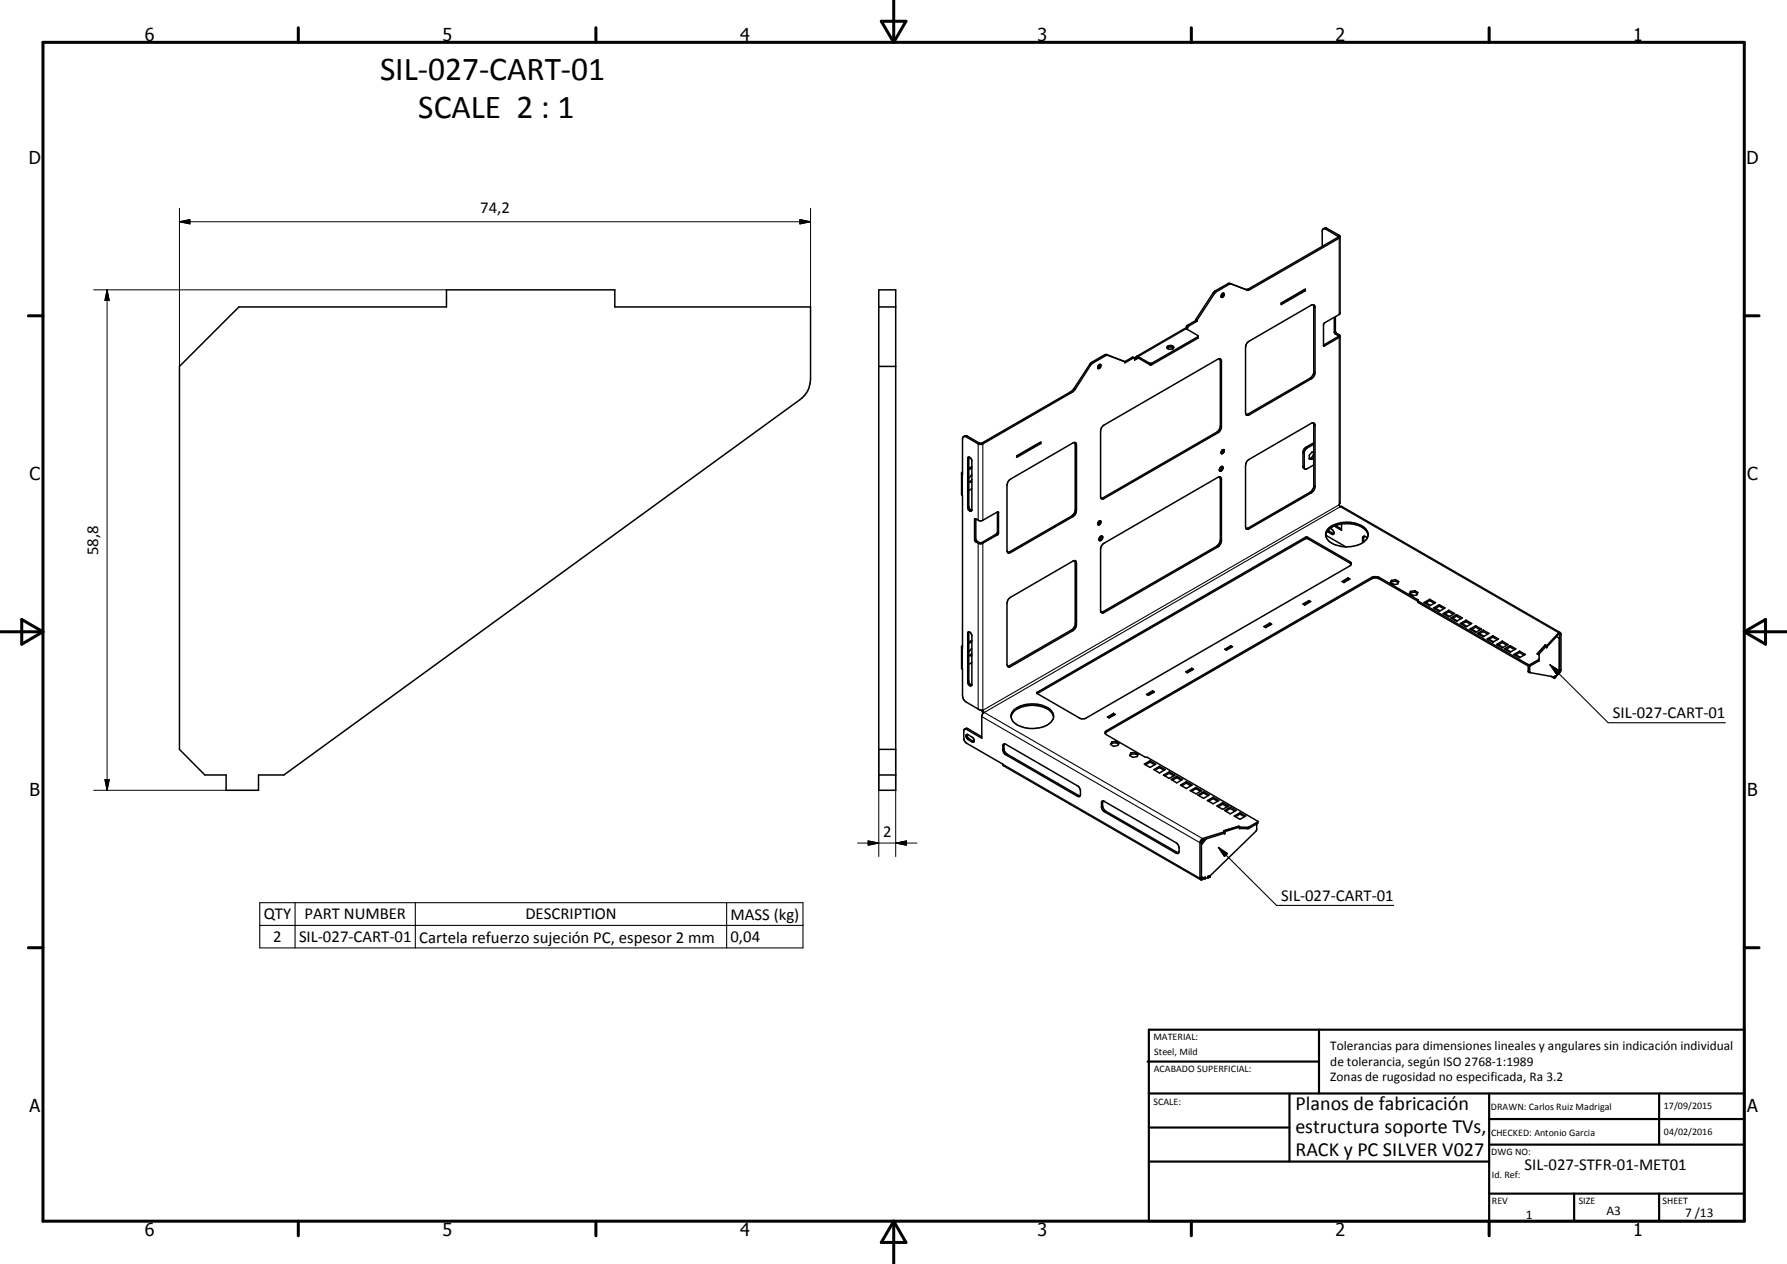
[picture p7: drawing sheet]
<svg xmlns="http://www.w3.org/2000/svg" width="420mm" height="297mm" viewBox="0 0 420 297" stroke-linecap="round" stroke-linejoin="round" font-family="sans-serif">
<g fill="none" stroke="#000" stroke-width=".35">
<path d="M310.9 57.9v-3.8l.3-.3h.5l2.9 1.7v.3l-21.2 12.1-.6 .1-3.8-1.5-3.3 1.9-.5 .4-4 6.3M311.1 53.8l.8-.2 3 1.7 .2 .3M315.1 55.6v18l-.2 .3-3.5 2-.2 .3v5.1l3.8-2.1 .1-.2M315.1 55.6l-.2 .4-21.2 12.1-.4 .1-4.2-1.5-3.3 2-4.3 6.5M206.6 72.1h4M206.6 68.1h4v117.6h-4zM278.9 77.3l2.8 1.6v.5l-10.9 6.3h-.5l-2.7-1.6h-.2l-.1 .2M278.9 77.3l-.4-.1-11.3 6.6M281.2 75.3l-2 1.2-.3 .3v.5M281.2 75.3l.3 .2M281.2 75.1v.2M281.2 75.1l.3 .1"/>
<path d="M281.5 75.5l-2 1.1-.3 .8M281.5 75.2v.3M281.7 79l-11.1 6.4-3.1-1.7-.3 .1M287.3 69l.4-.1a.6 .6 0 0 1 0 .7 .6 .6 0 0 1-.5 .2l-.1-.3zM287.6 68.9l-.2 .6-.3 .2M301.2 71.2l5.7-3.3v.4l-5.7 3.3zM306.4 68.3h.1M306.7 68.2l.2 .1M308.8 71.6l.1 .3v15.7l-.5 1-15.4 8.9M313.7 74.6v3.5l.2 .3 .8 .6-3.5 2.1M314 74.4v3.7l1 .6 .1 .3M315.1 79l-.1 39.4a.43 .43 0 0 0 0 .5 .43 .43 0 0 0 .5 .1l51.3 29.7"/>
<path d="M42.2 86.1l14-14h48.8v-4h39.6v4h46v17a5.9 5.9 0 0 1-2.5 4.8l-121.4 88.2h-5.9v3.6h-7.6v-3.6h-5l-6-6zM206.6 86.1h4M258.3 85.9l.2-.3a.5 .5 0 0 1 .4 .6 .5 .5 0 0 1-.5 .4l-.3-.1zM258.6 85.6l-.1 .5-.4 .4M264.5 85l-4.2-1.6-3.3 1.9-.5 .4-3.6 5.7-.7 .7-21.2 12.3h-.8l-3.2-1.8-.5 .1-.2 .5v8.3l-.2-.1M264.5 85l-4.6-1.7-3.5 2.1-3.8 5.8-.9 .9-20.9 12-.4 .1-3.1-1.8-.7 .2M266.6 84.1l-.3-.2-1.9 1.1M266.8 84.3l-.3-.2-2 1.2v-.3M266.8 84.3v.3l.5-.3M267 84.1l-.2 .2M267 84.1l.3 .2M267.2 83.8l-.2 .3"/>
<path d="M274.4 81.8a1.14 1.14 0 0 1 1.5 0M274.5 81.4a.9 .9 0 0 1 1.5 .3 .84 .84 0 0 1-.9 .5 .84 .84 0 0 1-.7-.7zM286.8 84.3l.1 .5v15.3l-.1 .5-.4 .7-27.1 15.7-.4 .1M293.3 80.5l15-8.8 .6-.1 .2 .2 .1 15.7-.2 .8-.5 .6-15 8.7-.5-.1-.1-.5v-15.3zM308.8 99.4l.1 .3v14.7l-.5 1-15 8.7-.4 .1M226.3 110.9l-.2 .2v5.1l.2 .3v35.9l-.2-.2M227.6 107.5h.5l.4 .7v11.7l-.3 .2-.5-.3-.2-.4zM227.8 113.1l.4 .1M227.8 113.3h.6M227.8 107.4v11.8l.2 .5 .5 .3M228.2 113.2l.2 .1M228.5 111.6l-.7 .8"/>
<path d="M228.5 112.7l-.3 .5M228.5 113.2l-.1 .1M228.5 110l-.7 .4M228.5 114.9l-.7 .4M228.5 109.6l-.7 .5M237.3 112.9l15-8.8 .3-.1 .4 .2 .1 15.7-.3 1-.5 .5-14.7 8.4-.5 .2-.3-.6v-15.4l.1-.7zM239 107.1l5.7-3.2v.3l-5.7 3.3zM244.4 104.1l-5.4 3.1M244.4 104v.1M244.4 104.1l.3 .1M252.7 104l.1 .3v15.7l-.3 .7-.5 .5-14.8 8.6h-.3M259.2 100.2l27.1-15.8 .5-.1 .3 .2 .1 16-.5 .9-27.3 15.9-.5-.1-.1-.3v-15.8z"/>
<path d="M286.8 112.1l.1 .4v14.4l-.5 1.2-27.5 15.8M286.8 109.9l.5-.3a.64 .64 0 0 1 .1 .7 .64 .64 0 0 1-.6 .4zM287.3 109.6a.91 .91 0 0 1-.6 1M287.3 105.7a.39 .39 0 0 1 .6 .3 .39 .39 0 0 1-.3 .5l-.3 .1-.2-.1zM287.6 105.7l-.2 .5-.3 .3M293.3 108.2l15-8.7 .4-.1 .4 .2 .1 14.7-.2 .8-.7 .7-14.6 8.4-.6 .2-.2-.6v-14.4zM307.8 107.7h.4M308.2 107.7l.3 .2M308.8 106.3v.7M308.8 107h.1M308.8 107l-.6 .7M308.9 106.3l-.4-.1-.7 .8v.9h.7"/>
<path d="M308.9 107.4l-.4 .5M308.9 104.1l-1.9 1-.6 .9v3.8l.5 .4M308.9 104.4l-1.7 1-.5 .7v4l.5 .1 1.7-.9M234.5 120.3l.3 .1-.1 5-3.7 2.3a1.83 1.83 0 0 1-1.8-.7l-.1-5 .3-.1M234.5 120.3v5l-3.8 2.3h-.3l-.7-.4-.3-.4v-4.9M234.5 120.3l-3.5 2h-.8l-.8-.4M252.7 131.7l.1 .3v14.8l-.3 .7-.5 .5-15.1 8.6M258.3 122.6l.3-.2a.51 .51 0 0 1 .1 .6 .51 .51 0 0 1-.6 .2zM258.6 122.4l-.1 .4-.4 .4M258.6 126.1a.39 .39 0 0 1 .7 0 .39 .39 0 0 1-.1 .6l-.6 .4-.2-.2zM259 125.9a.87 .87 0 0 1-.6 1M259.4 127.8l26.9-15.6 .4-.1 .5 .3v14.9l-.7 1.1-27.3 15.7-.4-.5v-14.7z"/>
<path d="M311.7 125.7l4.7 2.8M312 124.9l-.3 .9M312.2 124.6l-.2 .3M312.2 124.6l1.4 .8M312.4 124.1a7.2 7.2 0 0 1 8.6 .1 1.98 1.98 0 0 1-.5 3.3 7 7 0 0 1-8.3-.6 1.9 1.9 0 0 1 .2-2.8zM312.7 124.2a.87 .87 0 0 1 .8 .5 .87 .87 0 0 1-.1 .9l-1.4-.7M313.6 123.6a7.3 7.3 0 0 1 7.5 1l.5 1.2M313.6 123.6l-1.4 1M314 123.5l1.4 .8M315.4 123.1v1.5l-1.7-1M315.5 136.7l1.4-.9 .5 .3-1.4 .8zM316.9 135.8v.3"/>
<path d="M316.9 136.1l.2 .1M316.9 136.1l-1.1 .7M317.7 132.6l-.2-.2-10.1-5.9h-.4l-63.1 36.5M320.7 126v1.4M321.5 126.4l-.6-.4-.5 .2v1.4M327.1 136.9l.7 .4M327.1 136.7l-.1 .3M327.1 136.4v.3M328.1 136.2l-1 .2M328.1 136.2l.8 .5-.3 .5-1 .2-.8-.5 .3-.5M328.1 136.6l-1 .1M328.1 136.6l.6 .3"/>
<path d="M328.1 136.2v.4M331.5 139.5l.8 .5M331.6 139.3l-.1 .3M331.6 139v.3M332.6 138.8l-1 .2M332.6 138.8l.8 .4-.3 .6-1 .2-.7-.4 .2-.6M332.6 139.1l-1 .2M332.6 139.1l.7 .4M332.6 138.8v.3M226.3 151.8l-.2 .1v5.2l.2 .2 .1 6.7 .7 1 3.3 1.8a1.01 1.01 0 0 1 1 .6l-.6 .8v5.3l-3.5-2.1-.4-.1-.3 .4v2l.5 .9 8.7 5 .2 .4 46.4 26.8M227.7 148.5l.4 .1 .4 .6v11.8a.61 .61 0 0 1-.7 0 .61 .61 0 0 1-.3-.6v-11.7zM227.8 153.9l.4 .1"/>
<path d="M227.8 154.1h.6M227.8 148.5v11.8l.2 .5 .5 .2M228.2 154l.2 .1M228.5 152.4l-.7 .8M228.5 153.5l-.3 .5M228.5 154.1h-.1M228.5 150.8l-.7 .4M228.5 155.7l-.7 .4M228.5 150.5l-.7 .4M237.3 140.6l15-8.7 .5-.2 .2 .3 .1 14.7-.3 1-.5 .5-15 8.6-.4-.2-.1-.5v-14.3l.1-.7zM278.8 157.9l1.4-.8 .4 .2-1.4 .8zM280.2 157.1v.3"/>
<path d="M280.2 157.4l.1 .1M280.2 157.4l-1.2 .6M288 152.6l1.4-.8 .4 .2-1.4 .8zM289.4 151.8v.3M289.4 152.1h.1M289.4 152.1l-1.2 .6M297.2 147.2l1.4-.8 .4 .3-1.4 .8zM298.6 146.8l-1.1 .6M298.6 146.4v.4M298.6 146.8l.1 .1M306.4 141.9l1.4-.8 .4 .3-1.4 .8zM307.8 141.1v.4"/>
<path d="M307.8 141.5h.1M307.8 141.5l-1.1 .6M333.4 141.3l26 14.9h.3l2.2-1.3M333.4 141.4l-9.1-5.4-.8-.2-1 .2-62.3 36-.3 .3M334.8 141.6l1.4-.8 1.3 .8-1.3 .8zM335.3 141.6l1 .7M336.2 141.1l1 .7M336.2 141.1l-1.1 .7M336.2 140.8v.3M337 142.9l1.4-.8 1.4 .8-1.4 .8zM337.5 143l1.1 .6M338.4 142.5l1.1 .5"/>
<path d="M338.4 142.5l-1.1 .5M338.4 142.1v.4M339.3 144.2l1.3-.8 1.4 .8-1.4 .7zM339.8 144.3l1 .6M340.6 143.8l1.1 .6M340.6 143.8l-1 .6M340.6 143.4v.4M341.1 145.2l1.4-.8 1.3 .8-1.3 .8zM341.6 145.3l1 .6M342.5 144.8l1 .6M342.5 144.8l-1.1 .6M342.5 144.4v.4"/>
<path d="M343.4 146.5l1.3-.7 1.3 .7-1.3 .8zM343.8 146.6l1.1 .6M344.7 146.1l1.1 .6M344.7 146.1l-1.1 .6M344.7 145.8v.3M345.6 147.8l1.4-.7 1.3 .7-1.3 .8zM346.1 147.9l1 .6M347 147.4l1 .6M347 147.4l-1.1 .6M347 147.1v.3M347.4 148.8l1.3-.7 1.4 .7-1.4 .8zM347.8 148.9l1.1 .6"/>
<path d="M348.7 148.4l1.1 .6M348.7 148.4l-1 .6M348.7 148.1v.3M349.7 150.2l1.3-.8 1.3 .8-1.3 .7zM350.1 150.2l1.1 .6M351 149.7l1.1 .6M351 149.7l-1.1 .6M351 149.4v.3M351.9 151.5l1.3-.8 1.4 .8-1.4 .7zM352.3 151.5l1.1 .6M353.2 151l1.1 .6M353.2 151l-1 .6"/>
<path d="M353.2 150.7v.3M353.7 152.5l1.3-.8 1.4 .8-1.4 .8zM354.1 152.6l1.1 .6M355 152.1l1.1 .6M355 152.1l-1 .6M355 151.7v.4M355.9 153.8l1.4-.8 1.3 .8-1.3 .8zM356.4 153.8l1.1 .7M357.3 153v.3M357.3 153.3l1 .7M357.3 153.3l-1.1 .7M359.3 156.5v1.3l.4 .3"/>
<path d="M359.7 156.5l.1 1.6 5.7 1M361.5 153.6v.1M361.5 153.6l.3 .2M361.8 153.8l.1 1M361.9 154.8l-.1 .5-2 1.2h-.6l-25.8-14.9v-.6l-9.1-5.3-.8-.2-.8 .1-62.8 36.4v.4l.3 .3 9.1 5.3h.5l25.9 15-.1 .5a4.2 4.2 0 0 1-4.1 1.2M363.3 151.6l-1.9 2.1 .4 .1M363.3 151.6l.4 .1M363.3 151.6h.1M363.3 151.6l-1.8 2M363.7 151.7l-1.9 2.1M364.6 158.9l.9 .5M365.5 159.1v.3"/>
<path d="M365.7 158.8h.1M365.7 158.8v.3l-.2 .3M365.7 158.8l-.2 .3M366 149.6l.6 .4v7.4l-.3 .8M366.1 158.7h.1M366.1 158.4v.3M366.5 148.7l-2.8 3M366.5 149.1l-2.8 3v-.4M366.5 148.7v.4M366.5 158v.4M366.5 149.1h.2v8.5l-.2 .4M366.5 158l-.8 1"/>
<path d="M366.8 148.7h-.3M366.8 148.7l.2 .4v8.3l-.3 .7-.6 .6M206.6 176.1h4M226.8 171.4l.4-.2h.4l3.2 1.9M227.1 172.7l.5-.1 .9 .6a.63 .63 0 0 1 .6 .6 .63 .63 0 0 1-.4 .6 2.32 2.32 0 0 1-1.6-1.2zM227.4 172.6v.5l.2 .3 1.4 .8M230.8 166.9l.4 .7M235.9 174.9h.6l17 9.8 .5 1v1.2l-.1 .2h-.6l-17-9.8-.5-1zM236.2 174.8l-.2 .4a1.93 1.93 0 0 0 .8 2l17.1 9.8M237.7 168.5a3.3 3.3 0 0 1 2.9-2.5 7 7 0 0 1 6.5 1.3l.5 .6 .1 .6M238.4 166.8a7.2 7.2 0 0 1 8.7 .1 2.01 2.01 0 0 1-.6 3.3 7.3 7.3 0 0 1-8.3-.6 1.91 1.91 0 0 1 .2-2.8zM243.8 162.7l63.1-36.4h.6l10.2 5.9v.5l-.3 .3-62 35.7a1.51 1.51 0 0 1-1.7 0l-9.9-5.8z"/>
<path d="M260.4 168.5l1.4-.9 .4 .3-1.4 .8zM261.4 174.7l-.2 .3M261.4 174.4v.3M261.8 167.6v.4M261.8 168l.1 .1M261.8 168l-1.1 .7M262.4 174.2l.7 .4-.3 .6-1 .2-.7-.5 .3-.5M262.4 174.2l-1 .2M262.4 174.5l.6 .4M262.4 174.5l-1 .2M262.4 174.2v.3M265.9 177.3l-.2 .3"/>
<path d="M265.9 177v.3M266.9 176.8l.7 .4-.2 .6-1.1 .2-.7-.5 .3-.5M266.9 176.8l-1 .2M266.9 177.1l.6 .4M266.9 177.1l-1 .2M266.9 176.8v.3M269.1 179.6l1.3-.8 1.3 .8-1.3 .7zM269.6 163.2l1.4-.9 .4 .3-1.4 .8zM270.4 179.1l1.1 .6M270.4 179.1l-1.1 .6M270.4 178.8v.3M271 162.3v.4"/>
<path d="M271 162.7l.1 .1M271 162.7l-1.1 .6M206.6 182.1h4M259.4 188.2l-.2 .4 .1 1.2 .7 .8 17.1 9.8M259.4 188.2l-.4 .4a2.12 2.12 0 0 0 .4 1.9l17.1 10 .4 .1 .2-.2M259.4 188.2l17.1 9.8 .6 .9v1.5M271.3 180.8l1.3-.7 1.4 .7-1.4 .9zM272.6 180.4l1.1 .6M272.6 180.4l-1 .6M272.6 180.1v.3M273.5 182.2l1.4-.8 1.4 .8-1.4 .7zM274.9 181.7l1.1 .6"/>
<path d="M274.9 181.7l-1.1 .6M274.9 181.4v.3M275.4 183.2l1.3-.8 1.3 .8-1.3 .8zM276.7 182.8l1 .5M276.7 182.8l-1.1 .5M276.7 182.4v.4M277.6 184.5l1.3-.8 1.4 .8-1.4 .8zM278.9 183.7v.3M278.9 184l1.1 .7M278.9 184l-1 .7M279.9 185.8l1.3-.8 1.3 .8-1.3 .8zM281.2 185.3l1.1 .7"/>
<path d="M281.2 185.3l-1.1 .7M281.2 185v.3M281.6 186.8l1.4-.7 1.3 .7-1.3 .8zM282.7 197.1v.3M282.7 197.1l-.5 .6-.1 .3v8.4l.3 .4M282.7 197.4l-.2 .4v8.5l.2 .1M283 186.4l1 .6M283 186.4l-1.1 .6M283 186.1v.3M283.2 197.2l-.7 .9M283.6 197.1l-1.1 1.4M283.9 188.1l1.3-.7 1.4 .7-1.4 .8z"/>
<path d="M285.2 187.7l1.1 .6M285.2 187.7l-1 .6M285.2 187.4v.3M286.1 189.4l1.4-.8 1.3 .8-1.3 .8zM287.5 189l1 .6M287.5 189l-1.1 .6M287.5 188.6v.4M287.7 195.2l.2 .3M287.9 190.5l1.4-.8 1.3 .8-1.3 .8zM287.9 195.5l-5.2 1.6M287.9 195.5v.3l-5.2 1.6M289.3 190l1.1 .6"/>
<path d="M289.3 190l-1.1 .6M289.3 189.7v.3M290.2 191.8l1.3-.8 1.4 .8-1.4 .7zM291.4 194.4v.3M291.4 194.7h.1M291.4 194.4l-.2-.2-3.5 1M291.4 194.4l-3.5 1.1M291.5 194.4l-.2-.2-3.6 1M291.5 191v.3M291.5 191.3l1.1 .6M291.5 191.3l-1 .6M295.5 193.6v1.4l-.2 .3-10.7 10.5"/>
<path d="M295.7 193.1l-2.3 1.3h-1.9M282.5 206l.4 .3 .5-.1M282.7 206.4v.3M282.7 206.7l-.3 .1M283.4 206.2v.3l-.7 .2M283.4 206.2l-.7 .2M284 206l.6-.2v.3l-.6 .2zM284 206.2l-.6 .3"/>
</g>
<g fill="none" stroke="#000" stroke-width=".25">
<path d="M312 53.7l-.3 .1M314.9 55.3l-.4 .2v.3l.4 .2v17.9M278.9 77l.3 .1M278.9 77.3l-11.3 6.5v.3l-.3 .2M279.2 76.5l.3 .1M281.6 79.2v.3M285.2 68.8l.3 .2M285.7 68.4l.3 .2M288.7 66.7l.3 .1M289.1 66.6l.4 .1M292.8 68l.3 .1M293.7 67.8l.3 .2"/>
<path d="M308.9 72.1l.3 .1M314 77.9l-.3 .1M314.3 78.4l-.3 .1M314.5 78.8v.4M314.9 79.3v39.3l-83.8 48.3v-39.3M251.7 92.1l.3 .1M252.6 91.2l.3 .2M256.2 85.6l.3 .1M256.7 85.1l.3 .2M259.7 83.4l.3 .2M260.2 83.3l.2 .2M266.2 84l.3 .1"/>
<path d="M270.3 85.3v.4M270.8 85.3v.4M286.9 84.8l.3 .1M293.4 97.3l.3 .2M308 88.9l.3 .1M308.9 99.8l.3 .2M308.9 87.4l.3 .1M311.2 81.1l.2 .2M226.3 111.5v5M227.4 102.5l-.3 .2M227.8 107.6l-.3 .2M227.8 119l-.3 .2"/>
<path d="M230.3 104.1l-.3 .2v18M230.8 104.1l.3 .2v18M252.8 119.8l.3 .1M252.8 104.4l.3 .2M259.3 117l.3 .1M286.1 101.6l.2 .1M286.9 112.5l.3 .2M286.9 100.1l.3 .1M306.4 109.6l.3 .2M306.4 106.3l.3 .2M307 105.1l.3 .2M308 115.7l.3 .1"/>
<path d="M308.9 114.2l.3 .1M229.4 126.7l-.3 .1M229.4 121.9l-.3 .2M229.7 127.2l-.3 .1M230 127.6v39M234.2 125.5l.3 .2M234.5 120.3l.3 .2M234.5 125.1l.3 .1M237.3 129.7l.3 .1M252 121.2l.3 .2M252.8 132.2l.3 .1M286.1 128.4l.2 .1"/>
<path d="M286.9 126.9l.3 .1M293.4 124.1l.3 .1M306.9 126.3v.3M307.5 126.3v.3M312.5 124.8l-.3 .2M313.4 125.3l-.3 .2M317.4 132v.3M320.6 127.2l-.2 .1M320.6 126.4l-.2 .1M322.5 135.7v.3M324.3 135.7v.3M226.3 152.4v4.9"/>
<path d="M227.8 148.7l-.3 .1M237.3 156.5l.3 .1M252 148l.3 .2M252.8 146.6l.3 .1M259.3 143.8l.3 .1M333.4 141v.3M333.4 141.3v.3M359.2 156.1v.4M359.3 157.7l.4 .1M359.8 156.1v.4M361.8 155v.3M364.4 156.2l2.2 1.4-.7 .7z"/>
<path d="M364.4 156.2l13.7 13.6h27.6M366.4 158h.1M366.5 148.7l-51.4-29.6-83.7 48.3 51.3 29.7M366.5 149.1l.2 .1 .3-.1M367 157.4h-.4M227.6 171.2l-.3 .2M227.8 160.1l-.3 .2M227.9 173.6l-.3 .2M228.8 174.2l-.3 .2M230.8 168.4l51.3 29.6 .4-.1M235.8 179.6l46.3 26.8 .4-.2 .2 .2M236 175.2l-.2 .1"/>
<path d="M236 176l-.2 .1M236.8 177.2l-.3 .2M243.9 162.7v.3M260.2 171.7v.3M253.6 186.9l-.3 .2M259.2 188.6l-.2 .1M259.2 189.4l-.2 .1M260 190.6l-.3 .2M286.5 199.1l2.1 1.5-.7 .7zM286.5 199.1l13.6 13.7h27.6M293.3 194.4v.3M293.6 194.4v.3"/>
<path d="M295.6 193.2v.3M61.1 212.1h127.7v10.7h-127.7zM61.1 217.5h127.7M69.4 212.1v10.7M97.7 212.1v10.7M170.8 212.1v10.7M276.8 200.3l-.3 .2"/>
</g>
<g fill="#000">
<circle cx="306.7" cy="68.1" r=".18"/>
<circle cx="361.8" cy="153.8" r=".18"/>
<circle cx="363.7" cy="152.1" r=".18"/>
<circle cx="365.5" cy="159.1" r=".18"/>
<circle cx="365.7" cy="159" r=".18"/>
<circle cx="287.7" cy="195.2" r=".18"/>
<circle cx="287.9" cy="195.7" r=".18"/>
<circle cx="291.3" cy="194.2" r=".18"/>
<circle cx="283.4" cy="206.2" r=".18"/>
<circle cx="284" cy="206" r=".18"/>
<circle cx="284.6" cy="205.8" r=".18"/>
</g>
<g fill="none" stroke="#000" stroke-width=".71">
<path d="M10.1 9.9h400v277.1h-400zM70.1 6.5v3.4M140.1 6.5v3.4M207.2 5h5.8l-2.9 4.9zM210.1 0v9.9M280.1 6.5v3.4M350.1 6.5v3.4M6.7 74.2h3.4M410.1 74.2h3.5M.1 148.5h10M5.1 145.6l5 2.9-5 2.9zM410.1 148.5h10"/>
<path d="M410.1 148.5l5-2.9v5.8zM6.7 222.7h3.4M410.1 222.7h3.5M70.1 287v3.4M140.1 287v3.4M210.1 287v10M210.1 287l2.9 5h-5.8zM280.1 287v3.4M350.1 287v3.4"/>
</g>
<g fill="none" stroke="#000" stroke-width=".51">
<path d="M269.8 249.5h40.3M270.1 242h140v45h-140zM270.1 257h140M303.2 257v16M310.1 242v15M350.1 257v30M390.1 257v12M270.1 265h33.1M270.1 273h80M350.1 269h60M350.1 263h60M350.1 280.5h60"/>
<path d="M370.1 280.5v6.5M390.1 280.5v6.5"/>
</g>
<g fill="none" stroke="#000" stroke-width=".24">
<path d="M42.2 52.1l2.5-.5v1zM42.2 52.1h148.4M42.2 48.9v37.2M188.1 51.6l2.5 .5-2.5 .5zM190.6 48.9v23.2M22 68.1h83M25.2 68.1l.5 2.5h-1zM25.2 68.1v117.6M206.6 176.1v25.2M210.6 176.1v25.2M22 185.7h31.2M24.7 183.2h1l-.5 2.5z"/>
<path d="M201.6 198.1h14M204.1 197.6l2.5 .5-2.5 .5zM210.6 198.1l2.5-.5v1z"/>
</g>
<path d="M42.2 52.1l2.5-.5v1zM188.1 51.6l2.5 .5-2.5 .5zM25.2 68.1l.5 2.5h-1zM364.4 156.2l2.2 1.4-.7 .7zM24.7 183.2h1l-.5 2.5zM204.1 197.6l2.5 .5-2.5 .5zM210.6 198.1l2.5-.5v1zM286.5 199.1l2.1 1.5-.7 .7z" fill="#000"/>
<g font-size="7.9">
<text x="89.4" y="18.7">SIL-027-CART-01</text>
<text x="98.3" y="27.7">SCALE 2 : 1</text>
</g>
<g font-size="4.7">
<text x="304.6" y="260.8">Planos de fabricación</text>
<text x="304.6" y="266.2">estructura soporte TVs,</text>
<text x="304.6" y="271.6">RACK y PC SILVER V027</text>
</g>
<g font-size="4.2">
<text x="34" y="9.6">6</text>
<text x="104" y="9.6">5</text>
<text x="174" y="9.6">4</text>
<text x="244" y="9.6">3</text>
<text x="314" y="9.6">2</text>
<text x="384" y="9.6">1</text>
<text x="6.8" y="38.7">D</text>
<text x="410.6" y="38.7">D</text>
<text x="7" y="112.9">C</text>
<text x="410.8" y="112.9">C</text>
<text x="7" y="187.1">B</text>
<text x="410.8" y="187.1">B</text>
<text x="7" y="261.4">A</text>
<text x="410.8" y="261.4">A</text>
<text x="34" y="290.4">6</text>
<text x="104" y="290.4">5</text>
<text x="174" y="290.4">4</text>
<text x="244" y="290.4">3</text>
<text x="314" y="290.4">2</text>
<text x="384" y="290.4">1</text>
</g>
<g font-size="3.9">
<text x="112.9" y="50.1">74,2</text>
<text x="23.1" y="130.4" transform="rotate(-90 23.1 130.4)">58,8</text>
<text x="379.2" y="168.8">SIL-027-CART-01</text>
<text x="207.6" y="196.6">2</text>
<text x="301.2" y="211.8">SIL-027-CART-01</text>
<text x="62" y="216.1">QTY</text>
<text x="64.3" y="221.4">2</text>
<text x="70.3" y="221.4">SIL-027-CART-01</text>
<text x="71.6" y="216.1">PART NUMBER</text>
<text x="98.6" y="221.5">Cartela refuerzo sujeción PC, espesor 2 mm</text>
<text x="123.5" y="216.1">DESCRIPTION</text>
<text x="171.8" y="216.2">MASS (kg)</text>
<text x="171.8" y="221.4">0,04</text>
<text x="358.5" y="275">SIL-027-STFR-01-MET01</text>
</g>
<g font-size="3.1">
<text x="312.7" y="246.8">Tolerancias para dimensiones lineales y angulares sin indicación individual</text>
<text x="312.7" y="250.4">de tolerancia, según ISO 2768-1:1989</text>
<text x="312.7" y="254">Zonas de rugosidad no especificada, Ra 3.2</text>
<text x="358.7" y="286.5">1</text>
<text x="377.7" y="285.6">A3</text>
<text x="396.2" y="285.9">7 /13</text>
</g>
<g font-size="2.4">
<text x="271.2" y="244.4">MATERIAL:</text>
<text x="271.3" y="252">ACABADO SUPERFICIAL:</text>
<text x="271.4" y="247.9">Steel, Mild</text>
<text x="271.2" y="259.7">SCALE:</text>
<text x="350.6" y="260.8">DRAWN: Carlos Ruiz Madrigal</text>
<text x="391.2" y="260.6">17/09/2015</text>
<text x="350.6" y="267">CHECKED: Antonio Garcia</text>
<text x="391.2" y="266.7">04/02/2016</text>
<text x="350.6" y="271.4">DWG NO:</text>
<text x="350.8" y="276.9">Id. Ref:</text>
<text x="350.8" y="282.8">REV</text>
<text x="371.2" y="282.9">SIZE</text>
<text x="390.9" y="282.9">SHEET</text>
</g>
</svg>
